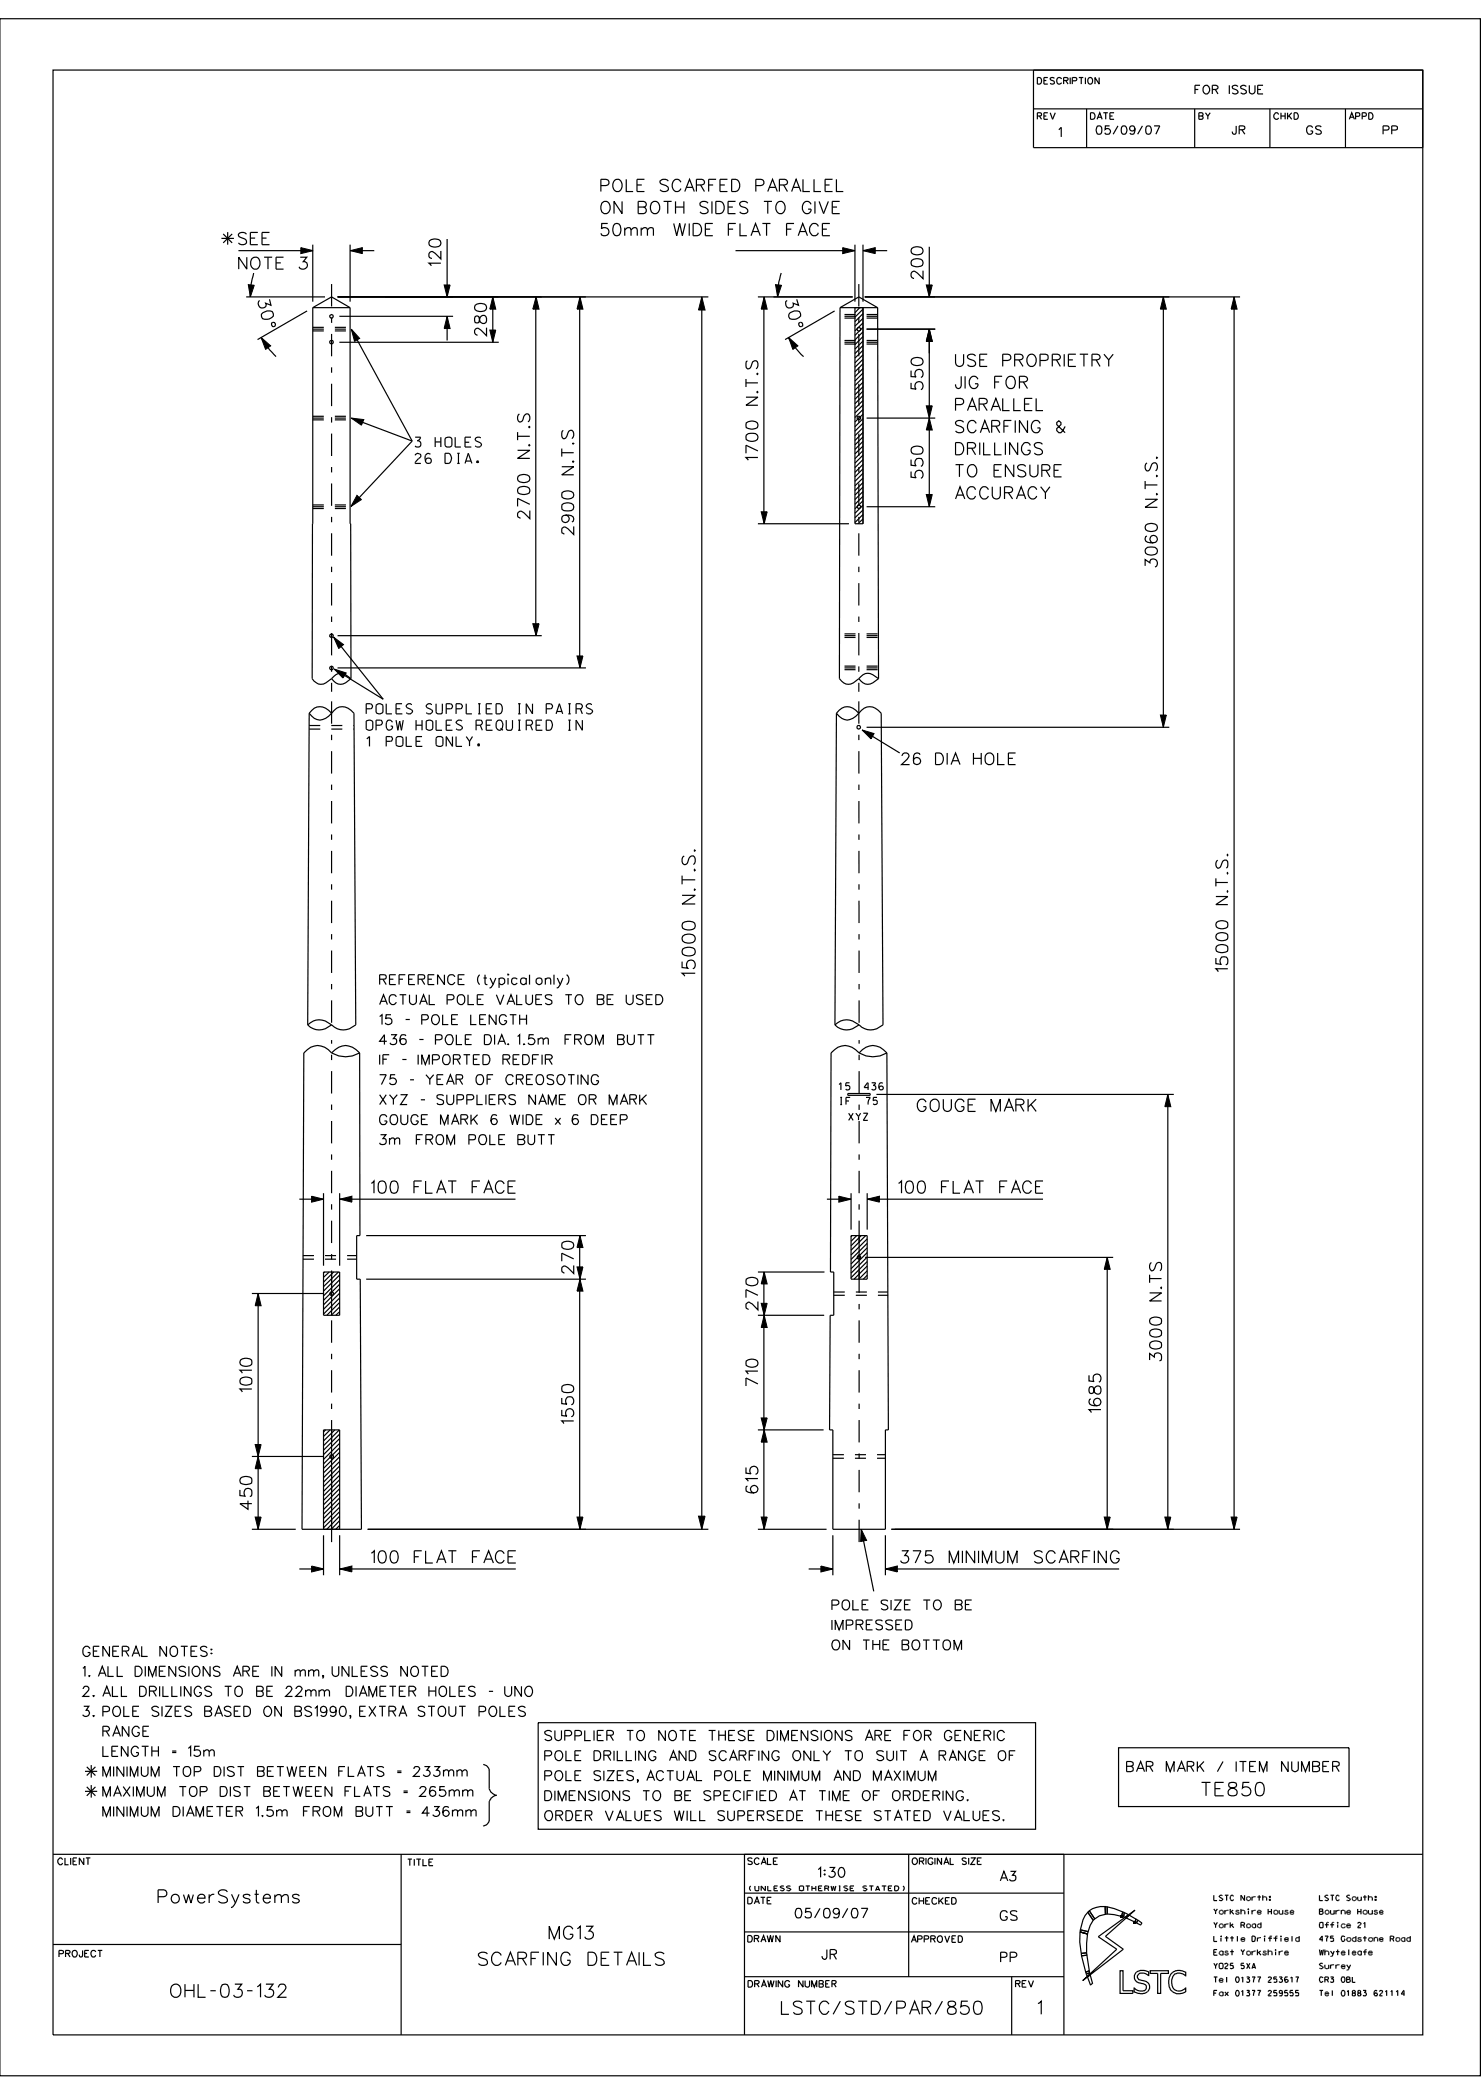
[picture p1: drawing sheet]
<svg xmlns="http://www.w3.org/2000/svg" width="210mm" height="297mm" viewBox="0 0 210 297" stroke-linecap="round" stroke-linejoin="round" font-family="sans-serif">
<g fill="none" stroke="#000" stroke-width=".17">
<path d="M0 2.7h209.9v291.7h-209.9zM7.5 9.9h194.2v278.7h-194.2zM146.5 15.4h55.2M146.5 9.9h55.2v11h-55.2zM147.1 16.5l.5-.1v-.3l-.5-.1v.9M148.6 16h-.6v.9M148.9 16l.4 .9 .3-.9M154.1 15.4v5.5M169.4 15.4v5.5M170 16.5h.5l.1 .3-.2 .1h-.4v-.9l.5 .1 .1 .2-.2 .2M170.9 16l.4 .5v.4M171.6 16l-.3 .5"/>
<path d="M180.1 15.4v5.5M190.8 15.4v5.5M31.4 33.8h1.8M31.6 33.2l1.3 1.2M32.3 32.9v1.8M32.9 33.2l-1.3 1.2M33.8 35.5h10.5M36 38.7a11.7 11.7 0 0 0-.5 3.4M44.3 34.7v8.1M49.6 34.7v8.1M49.6 35.5h3.5M63.4 33.9v8.2"/>
<path d="M104.3 35.5h16.9M110.8 38.7a11.7 11.7 0 0 0-.5 3.4M121.2 34.7v8.1M122.4 34.7v8.1M122.4 35.5h3.4M131.8 35v7.1M34.9 42.1h11.2M37 47.9a12.5 12.5 0 0 0 2.1 2.7M43.5 44.1l-7 4.1M44.3 43.6v52.7a1.33 1.33 0 0 0 1.9 .5l.8-.5M44.3 43.6h5.3M44.3 43.6l2.7-1.5 2.6 1.5"/>
<path d="M47.9 42.1h52.5M48.1 44.9h16.1M48.1 48.5h22.6M49.6 43.6v30.7h.1l.1 22M49.8 59.3l8.6 3.3M49.8 46.7l8.6 15.9M63.4 44.9v3.4M69.9 42.1v6.4M76 42.1v48.1M82.2 42.1v52.6M99.5 42.1v174.8M107.5 42.1h13.4"/>
<path d="M108.3 42.1v32.2M111.8 47.9a11.1 11.1 0 0 0 2.1 2.7M118.3 44.1l-7 4.1M119.1 43.6l-.1 52.7a1.39 1.39 0 0 0 2 .5l.8-.5M119.1 43.6l2.7-1.5 2.6 1.5M119.1 43.6h5.3M121.2 43.6v30.7h1.2v-30.7M121.3 43.6l-.1 .1M121.9 43.6l-.7 .8M122.4 59.4l-1.2 1.1M122.4 58.7l-1.2 1.1M122.4 58.1l-1.2 1.1"/>
<path d="M122.4 57.4l-1.2 1.2M122.4 56.8l-1.2 1.1M122.4 56.1l-1.2 1.2M122.4 55.5l-1.2 1.1M122.4 54.9l-1.2 1.1M122.4 54.2l-1.2 1.1M122.4 53.5l-1.2 1.2M122.4 52.9l-1.2 1.1M122.4 52.3l-1.2 1.1M122.4 51.6l-1.2 1.1M122.4 51l-1.2 1.1M122.4 50.3l-1.2 1.2"/>
<path d="M122.4 49.7l-1.2 1.1M122.4 49l-1.2 1.2M122.4 48.4l-1.2 1.1M122.4 47.7l-1.2 1.2M122.4 47.1l-1.2 1.1M122.4 46.4l-1.2 1.2M122.4 45.8l-1.2 1.1M122.4 45.2l-1.2 1.1M122.4 44.5l-1.2 1.1M122.4 43.8l-1.2 1.2M122.6 42.1h53.2M122.9 46.7h9.7"/>
<path d="M122.9 59.3h9.7M124.4 43.6l.2 52.7M131.8 46.7v25.2M165 42.1v61.1M175 42.1v174.8M58.4 62.6l-8.6 9.2M107.5 74.3h12.9M122.4 74.2l-.1 .1M122.4 73.6l-.7 .7M122.4 73l-1.2 1.1M122.4 72.3l-1.2 1.1M122.4 71.7l-1.2 1.1"/>
<path d="M122.4 71l-1.2 1.2M122.4 70.4l-1.2 1.1M122.4 69.7l-1.2 1.2M122.4 69.1l-1.2 1.1M122.4 68.4l-1.2 1.2M122.4 67.8l-1.2 1.1M122.4 67.1l-1.2 1.2M122.4 66.5l-1.2 1.1M122.4 65.9l-1.2 1.1M122.4 65.2l-1.2 1.1M122.4 64.5l-1.2 1.2M122.4 63.9l-1.2 1.2"/>
<path d="M122.4 63.3l-1.2 1.1M122.4 62.6l-1.2 1.1M122.4 62l-1.2 1.1M122.4 61.3l-1.2 1.2M122.4 60.7l-1.2 1.1M122.4 60l-1.2 1.2M122.9 71.9h9.7M47 96.3a1.39 1.39 0 0 0 2 .5l.8-.5M47 96.3a1.42 1.42 0 0 1 2-.6l.8 .6M47.3 90.4l7 8.8-6.9-4.3M47.9 90.2h28.9M47.9 94.7h35.2"/>
<path d="M121.8 96.3a1.39 1.39 0 0 0 2 .5l.8-.5M121.8 96.3a1.42 1.42 0 0 1 2-.6l.8 .6M43.8 101.2a1.82 1.82 0 0 1 3.2 0M43.8 101.2a1.71 1.71 0 0 0 2.8 .4l.4-.4M43.8 101.2l-.2 44.2M47 101.2a1.82 1.82 0 0 1 3.2 0l.2 44.2a2.4 2.4 0 0 1-3.4 0M118.6 101.2a1.82 1.82 0 0 1 3.2 0M118.6 101.2a1.72 1.72 0 0 0 2.8 .4l.4-.4M118.6 101.2l-.2 44.2M121.8 101.2a1.82 1.82 0 0 1 3.2 0l.2 44.2a2.35 2.35 0 0 1-3.4 0M122.2 103.5l5.4 3.3M122.9 103.2h42.9"/>
<path d="M72 138.2l.1 .1h-.1zM43.6 145.4a2.32 2.32 0 0 0 3.4 0M43.6 145.4a2.32 2.32 0 0 1 3.4 0M47 149.3a2.36 2.36 0 0 0-3.9 0l-.3 67.6h8.4l-.1-35.5h-.5v-6.2h.4v-25.9M47 149.3a2.4 2.4 0 0 1 4 0M47 149.3a3.9 3.9 0 0 0 4 0M118.4 145.4a2.38 2.38 0 0 0 3.4 0M118.4 145.4a2.38 2.38 0 0 1 3.4 0M120.2 155.1h3.2v.3h-3.2zM121.8 149.3a2.4 2.4 0 0 0-4 0v31.1h.4v6.2h-.5l-.1 16.2h.5v14.1h7.4v-14.1h.5l-.2-53.5M121.8 149.3a2.36 2.36 0 0 1 4 0M121.8 149.3a3.8 3.8 0 0 0 4 0"/>
<path d="M124.3 155.2h42.1M165.6 155.2v61.7M42.4 170.1h3.5M45.9 169.2v10.3M48.2 169.2v10.3M48.2 170.1h24.9M51.9 175.2h31.2M82.2 175.2v41.7M117.2 170.1h3.5M120.7 169.2v5.2M120.7 175.2h2.3v6.2h-2.3zM120.8 175.2l-.1 .2"/>
<path d="M121.5 175.2l-.8 .9M121.8 175.2v6.2M122.1 175.2l-1.4 1.5M122.7 178.3h35.1M122.8 175.2l-2.1 2.1M123 169.2v5.2M123 179.6l-1.9 1.8M123 178.9l-2.3 2.3M123 178.3l-2.3 2.3M123 177.7l-2.3 2.2M123 177l-2.3 2.3M123 176.4l-2.3 2.2"/>
<path d="M123 175.7l-2.3 2.3M123 170.1h24.9M157 178.3v38.6M35.7 183.5h10.2M36.6 183.5v33.4M45.9 180.4h2.3v6.2h-2.3zM46 180.4l-.1 .1M46.7 180.4l-.8 .8M47 180.4v6.2M47.3 180.4l-1.4 1.5M48 180.4l-2.1 2.1M48.2 186l-.6 .6"/>
<path d="M48.2 185.4l-1.2 1.2M48.2 184.7l-1.9 1.9M48.2 184.1l-2.3 2.3M48.2 183.4l-2.3 2.3M48.2 182.8l-2.3 2.3M48.2 182.1l-2.3 2.3M48.2 181.5l-2.3 2.3M48.2 180.8l-2.3 2.3M51.9 181.4h31.2M107.5 180.4h9.4M107.5 186.6h9.4M108.3 180.4v36.5"/>
<path d="M123 180.9l-.6 .5M123 180.2l-1.2 1.2M35.7 216.9h6.2M35.7 206.6h10.2M45.9 216.9v-14.1h2.3v14.1M45.9 217.8v5.6M46.2 202.8l-.3 .3M46.8 202.8l-.9 .9M47 202.8v14.1M47.5 202.8l-1.6 1.6M48.1 202.8l-2.2 2.3M48.2 217.8v5.6"/>
<path d="M48.2 216.4l-.6 .5M48.2 215.7l-1.2 1.2M48.2 215l-1.9 1.9M48.2 214.4l-2.3 2.3M48.2 213.8l-2.3 2.3M48.2 213.1l-2.3 2.3M48.2 212.5l-2.3 2.2M48.2 211.8l-2.3 2.3M48.2 211.1l-2.3 2.3M48.2 210.5l-2.3 2.3M48.2 209.9l-2.3 2.3M48.2 209.2l-2.3 2.3"/>
<path d="M48.2 208.6l-2.3 2.3M48.2 207.9l-2.3 2.3M48.2 207.3l-2.3 2.3M48.2 206.6l-2.3 2.3M48.2 206l-2.3 2.3M48.2 205.3l-2.3 2.3M48.2 204.7l-2.3 2.3M48.2 204l-2.3 2.3M48.2 203.4l-2.3 2.3M52.1 216.9h48.3M107.5 216.9h9.7M107.5 202.8h9.3"/>
<path d="M118.1 217.8v5.6M122.1 216.9l1.8 8.8M125.5 217.8v5.6M126.4 216.9h49.4M42.4 222.5h3.5M48.2 222.5h24.9M114.7 222.5h3.4M125.5 222.5h33.2M12 251.2h1.8M12 254.1h1.8M12.3 250.6l1.2 1.2M12.3 253.4l1.2 1.3"/>
<path d="M12.9 250.3v1.8M12.9 253.2v1.8M13.5 250.6l-1.2 1.2M13.5 253.4l-1.2 1.3M68.5 250.3l.5 .1 .3 .4 .1 .3M69.4 251.1v2.6M76.3 244.3h70.5v15.2h-70.5zM158.6 247.9h32.7v8.3h-32.7zM7.5 263h194.2M7.5 275.8h49.4M56.9 263v25.6M105.6 274h45.3"/>
<path d="M105.6 268.5h45.3M105.6 263v25.6M128.8 263v17.4M150.9 263v25.6M153.1 274v1.5l.2 1.6M153.1 274h.1M153.1 274l1.1 .3M153.2 273.7l-.1 .3M153.2 273.7h.1M153.2 273.7l1.1 .3M153.3 277.1h.1M153.3 277.1l.1 .3"/>
<path d="M153.4 277.4h.1M153.4 277.4l.6 2.3M154 279.7h.1M154 279.7v.3M154 280h.1M154.1 277h.1M154.1 277l-.8 .1M154.1 277v.3M154.1 277.3h.1M154.1 277.3l-.7 .1M154.1 277.3l.4 2.2M154.2 274.3l-.1 2.7"/>
<path d="M154.2 274.3h.1M154.2 271.2l-.6 1.1-.4 1.4M154.2 271.2l.8 1.2M154.2 271.2h.1M154.3 274h.1M154.3 274l-.1 .3M154.5 271l-.3 .2M154.5 271h.1M154.5 271l.8 1.2M154.5 279.5h.1M154.5 279.5l-.5 .2M154.5 279.5v.3"/>
<path d="M154.5 279.8h.1M154.5 279.8l-.5 .2M154.5 279.8v.2l-.3 .3-.2-.3M155 272.4l-.4 .7-.3 .9M155 272.4h.1M155.3 272.2l-.3 .2M155.7 274.7l5.2-3.8-4.2 3.7 2.6 1.9-5.8 4.4 4.9-4.4zM156.7 270.4a3.4 3.4 0 0 0-2.2 .6M156.7 270.4v1.1M156.7 270.4h.1M156.7 270.4l.3 .1M156.7 271.5l-.8 .2-.6 .5"/>
<path d="M156.7 271.5h.1M157 270.5l1 .2 1.2 .5M157 270.5v1M157 270.5h.1M157 271.5l1 .1 1 .2M157 271.5h-.3M159 271.8h.1M159 271.8l.3 .1M159.2 271.2h.1M159.2 271.2l-.2 .6M159.2 271.2l.2 .1M159.4 271.3l-.1 .6"/>
<path d="M159.4 271.3h.1M159.4 271.3l.6 .3-.5 .4-.2-.1M160.9 272.6h.1M160.9 272.6l.2 .1M161.1 272.2l-1-.6-.4 .4 1.2 .6M161.1 272.2h.1M161.1 272.2l-.2 .4M161.1 272.2l.2 .1M161.1 272.7h.1M161.1 272.7l.6 .3M161.3 272.3l-.2 .4M161.3 272.3l.6 .4"/>
<path d="M161.7 273h.1M161.9 272.7h.1M161.9 272.7l-.2 .3M105.6 280.4h45.3M143.5 280.4v8.2M154.2 280.4l.4-.3 .3 1.2-.3 .2zM154.6 281.5h.1"/>
<circle cx="47" cy="48.5" r=".25"/>
<circle cx="47" cy="44.9" r=".24"/>
<circle cx="121.8" cy="59.3" r=".25"/>
<circle cx="121.8" cy="46.7" r=".25"/>
<circle cx="121.8" cy="71.9" r=".25"/>
<circle cx="47" cy="94.8" r=".25"/>
<circle cx="47" cy="90.2" r=".24"/>
<circle cx="121.8" cy="103.1" r=".27"/>
<circle cx="121.8" cy="178.3" r=".27"/>
<circle cx="47" cy="183.5" r=".25"/>
<circle cx="47" cy="206.6" r=".25"/>
</g>
<g fill="none" stroke="#000" stroke-width=".17" stroke-dasharray="1.6 1.6" stroke-linecap="butt">
<path d="M44.3 59h5.3M44.3 59.3h5.3M44.3 59.6h5.3M44.3 46.9h5.3M44.3 46.7h5.3M44.3 46.4h5.3M124.4 44.9h-5.3M124.4 44.6h-5.3M124.4 45.1h-5.3M124.4 48.5h-5.3M124.4 48.3h-5.3M124.4 48.8h-5.3"/>
<path d="M44.3 72.1h5.3M44.3 71.9h5.3M44.3 71.6h5.3M124.4 90.2h-5.3M124.4 89.9h-5.3M124.4 90.4h-5.3M124.4 94.7h-5.3M124.4 94.5h-5.3M124.4 95h-5.3M43.8 102.9h6.4M43.8 103.4h6.4M43 178.6h7.6"/>
<path d="M43 178.1h7.6M118.2 183.3h7.7M118.2 183.7h7.7M118.1 206.3h7.4M118.1 206.8h7.4"/>
</g>
<path d="M47 40.3v57.8M121.8 40.3v57.8M47 99.5v46.9M121.8 99.5v46.9M47 218.7v-71.2M121.8 218.7v-71.2" fill="none" stroke="#000" stroke-width=".17" stroke-dasharray="3.2 1.6 .8 1.6" stroke-linecap="butt"/>
<g fill="#000" stroke="#000" stroke-width=".14">
<path d="M42.7 35.1l1.7 .4-1.7 .5zM49.7 35.5l1.7-.4v.9zM119.5 35.1l1.7 .4-1.7 .5zM122.4 35.5l1.7-.4v.9zM35.2 40.4l.9 .1-.6 1.6zM37 47.9l1.4 1.2-.7 .5zM49.8 46.7l1.2 1.3-.7 .4zM63.4 44.9l.4 1.7h-.8zM63 40.4h.8l-.4 1.7zM69.9 42.1l.4 1.7h-.8zM69.5 46.8h.8l-.4 1.7zM76 42.1l.4 1.7h-.9z"/>
<path d="M82.2 42.1l.5 1.7h-.9zM99.5 42.1l.5 1.9h-1zM108.4 42.1l.4 1.7h-.9zM110 40.4l.8 .1-.5 1.6zM111.8 47.9l1.3 1.2-.7 .5zM131.8 46.7l.4 1.7h-.9zM131.3 57.6h.9l-.4 1.7zM131.3 40.4h.9l-.4 1.7zM165 42.1l.4 1.7h-.9zM175 42.1l.4 1.7h-.8zM49.8 59.3l1.8 .2-.4 .8zM50.6 70.3l.6 .6-1.4 .9z"/>
<path d="M107.9 72.6h.9l-.4 1.7zM131.8 59.3l.4 1.7h-.9zM131.3 70.1h.9l-.4 1.8zM47.3 90.4l1.4 1-.7 .6zM47.4 94.9l1.7 .6-.5 .7zM75.5 88.5h.9l-.4 1.7zM81.8 93h.9l-.5 1.7zM122.2 103.5l1.7 .5-.4 .8zM164.5 101.4h.9l-.4 1.8zM165.6 155.2l.4 1.8h-.8zM44.2 169.7l1.7 .4-1.7 .4zM48.2 170.1l1.7-.4v.8z"/>
<path d="M82.2 175.2l.5 1.7h-.9zM81.8 179.7h.9l-.5 1.7zM118.9 169.7l1.8 .4-1.8 .4zM123 170.1l1.7-.4v.8zM36.6 183.5l.4 1.7h-.8zM82.2 181.4l.5 1.7h-.9zM108.4 186.6l.4 1.7h-.9zM108.4 180.4l.4 1.7h-.9zM107.9 184.9h.9l-.4 1.7zM157 178.3l.4 1.7h-.8zM36.6 206.6l.4 1.7h-.8zM36.2 215.2h.8l-.4 1.7z"/>
<path d="M36.2 204.9h.8l-.4 1.7zM81.8 215.2h.9l-.5 1.7zM99 215h1l-.5 1.9zM108.4 202.8l.4 1.7h-.9zM107.9 215.2h.9l-.4 1.7zM107.9 201.1h.9l-.4 1.7zM122.1 216.9l.8 1.6-.9 .1zM156.6 215.2h.8l-.4 1.7zM165.2 215.2h.8l-.4 1.7zM174.6 215.2h.8l-.4 1.7zM44.2 222.1l1.7 .4-1.7 .5zM48.2 222.5l1.7-.4v.9z"/>
<path d="M116.4 222.1l1.7 .4-1.7 .5zM125.5 222.5l1.7-.4v.9z"/>
</g>
<g fill="#000">
<path d="M158.9 271.7h.3v.3h-.3z" fill-rule="evenodd"/>
<path d="M160.8 272.5h.3v.3h-.3z" fill-rule="evenodd"/>
</g>
<text font-size="5.7" x="67.5" y="257.5">}</text>
<text font-size="3.2" x="158.5" y="282.7">LSTC</text>
<g font-size="1.9">
<text x="98.6" y="138.5" transform="rotate(-90 98.6 138.5)">15000 N.T.S.</text>
<text x="170.4" y="254.7">TE850</text>
<text x="22.4" y="269.9">PowerSystems</text>
<text x="77.9" y="275">MG13</text>
<text x="67.9" y="278.8">SCARFING DETAILS</text>
<text x="24.2" y="283.3">OHL-03-132</text>
<text x="110.8" y="285.7">LSTC/STD/PAR/850</text>
<text x="147.2" y="285.7">1</text>
</g>
<g font-size="1.7">
<text x="85.2" y="27.2">POLE SCARFED PARALLEL</text>
<text x="33.8" y="34.7">SEE</text>
<text x="85.2" y="30.3">ON BOTH SIDES TO GIVE</text>
<text x="85.2" y="33.4">50mm WIDE FLAT FACE</text>
<text x="33.9" y="38.2">NOTE 3</text>
<text x="62.5" y="37.7" transform="rotate(-90 62.5 37.7)">120</text>
<text x="130.9" y="39.5" transform="rotate(-90 130.9 39.5)">200</text>
<text x="36.5" y="42.7" transform="rotate(76 36.5 42.7)">30%%d</text>
<text x="69" y="47.6" transform="rotate(-90 69 47.6)">280</text>
<text x="111.3" y="42.7" transform="rotate(76 111.3 42.7)">30%%d</text>
<text x="135.5" y="52">USE PROPRIETRY</text>
<text x="130.9" y="55.3" transform="rotate(-90 130.9 55.3)">550</text>
<text x="135.5" y="55.1">JIG FOR</text>
<text x="135.5" y="58.2">PARALLEL</text>
<text x="107.5" y="65.3" transform="rotate(-90 107.5 65.3)">1700 N.T.S</text>
<text x="135.5" y="61.4">SCARFING &amp;</text>
<text x="135.5" y="64.5">DRILLINGS</text>
<text x="130.9" y="67.9" transform="rotate(-90 130.9 67.9)">550</text>
<text x="135.5" y="67.6">TO ENSURE</text>
<text x="135.5" y="70.8">ACCURACY</text>
<text x="75.1" y="73.6" transform="rotate(-90 75.1 73.6)">2700 N.T.S</text>
<text x="81.4" y="75.8" transform="rotate(-90 81.4 75.8)">2900 N.T.S</text>
<text x="164.1" y="80.4" transform="rotate(-90 164.1 80.4)">3060 N.T.S.</text>
<text x="127.9" y="108.5">26 DIA HOLE</text>
<text x="174.1" y="137.8" transform="rotate(-90 174.1 137.8)">15000 N.T.S.</text>
<text x="130.1" y="157.6">GOUGE MARK</text>
<text x="52.7" y="169.2">100 FLAT FACE</text>
<text x="127.4" y="169.2">100 FLAT FACE</text>
<text x="81.4" y="180.6" transform="rotate(-90 81.4 180.6)">270</text>
<text x="107.5" y="185.8" transform="rotate(-90 107.5 185.8)">270</text>
<text x="35.7" y="197.4" transform="rotate(-90 35.7 197.4)">1010</text>
<text x="107.5" y="196.6" transform="rotate(-90 107.5 196.6)">710</text>
<text x="164.7" y="193" transform="rotate(-90 164.7 193)">3000 N.TS</text>
<text x="81.4" y="201.9" transform="rotate(-90 81.4 201.9)">1550</text>
<text x="156.1" y="200.3" transform="rotate(-90 156.1 200.3)">1685</text>
<text x="35.7" y="214.1" transform="rotate(-90 35.7 214.1)">450</text>
<text x="107.5" y="211.7" transform="rotate(-90 107.5 211.7)">615</text>
<text x="52.7" y="221.7">100 FLAT FACE</text>
<text x="127.7" y="221.7">375 MINIMUM SCARFING</text>
</g>
<g font-size="1.4">
<text x="150" y="19.4">1</text>
<text x="58.9" y="63.4">3 HOLES</text>
<text x="58.9" y="65.7">26 DIA.</text>
<text x="51.9" y="101.2">POLES SUPPLIED IN PAIRS</text>
<text x="51.9" y="103.6">OPGW HOLES REQUIRED IN</text>
<text x="51.9" y="105.9">1 POLE ONLY.</text>
<text x="53.8" y="139.6">REFERENCE (typical only)</text>
<text x="53.8" y="142.5">ACTUAL POLE VALUES TO BE USED</text>
<text x="53.8" y="145.3">15 - POLE LENGTH</text>
<text x="53.8" y="148.2">436 - POLE DIA. 1.5m FROM BUTT</text>
<text x="53.8" y="151">IF - IMPORTED REDFIR</text>
<text x="53.8" y="153.8">75 - YEAR OF CREOSOTING</text>
<text x="53.8" y="156.7">XYZ - SUPPLIERS NAME OR MARK</text>
<text x="53.8" y="159.5">GOUGE MARK 6 WIDE x 6 DEEP</text>
<text x="53.8" y="162.3">3m FROM POLE BUTT</text>
<text x="118" y="228.3">POLE SIZE TO BE</text>
<text x="118" y="231.2">IMPRESSED</text>
<text x="11.7" y="234.9">GENERAL NOTES:</text>
<text x="11.7" y="237.8">1. ALL DIMENSIONS ARE IN mm, UNLESS NOTED</text>
<text x="118" y="234">ON THE BOTTOM</text>
<text x="11.7" y="240.6">2. ALL DRILLINGS TO BE 22mm DIAMETER HOLES - UNO</text>
<text x="11.7" y="243.4">3. POLE SIZES BASED ON BS1990, EXTRA STOUT POLES</text>
<text x="12.9" y="246.3">RANGE</text>
<text x="13" y="252">MINIMUM TOP DIST BETWEEN FLATS = 233mm</text>
<text x="13" y="249.1">LENGTH = 15m</text>
<text x="77.3" y="246.9">SUPPLIER TO NOTE THESE DIMENSIONS ARE FOR GENERIC</text>
<text x="77.3" y="249.7">POLE DRILLING AND SCARFING ONLY TO SUIT A RANGE OF</text>
<text x="159.7" y="251.3">BAR MARK / ITEM NUMBER</text>
<text x="13" y="257.6">MINIMUM DIAMETER 1.5m FROM BUTT = 436mm</text>
<text x="13" y="254.8">MAXIMUM TOP DIST BETWEEN FLATS = 265mm</text>
<text x="77.3" y="252.6">POLE SIZES, ACTUAL POLE MINIMUM AND MAXIMUM</text>
<text x="77.3" y="255.4">DIMENSIONS TO BE SPECIFIED AT TIME OF ORDERING.</text>
<text x="77.3" y="258.2">ORDER VALUES WILL SUPERSEDE THESE STATED VALUES.</text>
<text x="116" y="266.3">1:30</text>
<text x="141.8" y="266.8">A3</text>
<text x="112.8" y="272">05/09/07</text>
<text x="141.9" y="272.4">GS</text>
<text x="116.6" y="277.9">JR</text>
<text x="141.9" y="278.3">PP</text>
</g>
<g font-size="1.2">
<text x="169.4" y="13.3">FOR ISSUE</text>
<text x="155.5" y="19">05/09/07</text>
<text x="174.7" y="19">JR</text>
<text x="185.3" y="19">GS</text>
<text x="196.2" y="19">PP</text>
</g>
<g font-size="1">
<text x="118.9" y="154.6">15</text>
<text x="122.6" y="154.6">436</text>
<text x="118.9" y="156.7">IF</text>
<text x="120.4" y="158.9">XYZ</text>
<text x="122.8" y="156.7">75</text>
</g>
<g font-size=".9">
<text x="147.1" y="11.9">DESCRIPTION</text>
<text x="147.1" y="16.9">REV</text>
<text x="154.6" y="16.9">DATE</text>
<text x="180.7" y="16.9">CHKD</text>
<text x="191.3" y="16.9">APPD</text>
<text x="8.2" y="264.5">CLIENT</text>
<text x="57.8" y="264.6">TITLE</text>
<text x="106.1" y="264.5">SCALE</text>
<text x="129.4" y="264.5">ORIGINAL SIZE</text>
<text x="106.1" y="275.4">DRAWN</text>
<text x="106.1" y="270">DATE</text>
<text x="129.3" y="275.5">APPROVED</text>
<text x="129.4" y="270.1">CHECKED</text>
<text x="8.4" y="277.6">PROJECT</text>
<text x="106.1" y="281.9">DRAWING NUMBER</text>
<text x="144" y="281.8">REV</text>
</g>
<g font-size=".8">
<text x="172.1" y="269.6">LSTC North:</text>
<text x="187.1" y="269.6">LSTC South:</text>
<text x="172.1" y="271.5">Yorkshire House</text>
<text x="172.1" y="273.4">York Road</text>
<text x="172.1" y="275.4">Little Driffield</text>
<text x="187.1" y="271.5">Bourne House</text>
<text x="187.1" y="273.4">Office 21</text>
<text x="187.1" y="275.4">475 Godstone Road</text>
<text x="172.1" y="277.3">East Yorkshire</text>
<text x="172.1" y="279.2">YO25 5XA</text>
<text x="172.1" y="281.2">Tel 01377 253617</text>
<text x="187.1" y="277.3">Whyteleafe</text>
<text x="187.1" y="279.2">Surrey</text>
<text x="187.1" y="281.2">CR3 0BL</text>
<text x="172.1" y="283.1">Fax 01377 259555</text>
<text x="187.1" y="283.1">Tel 01883 621114</text>
</g>
<text font-size=".7" x="106.2" y="268.2">(UNLESS OTHERWISE STATED)</text>
</svg>
